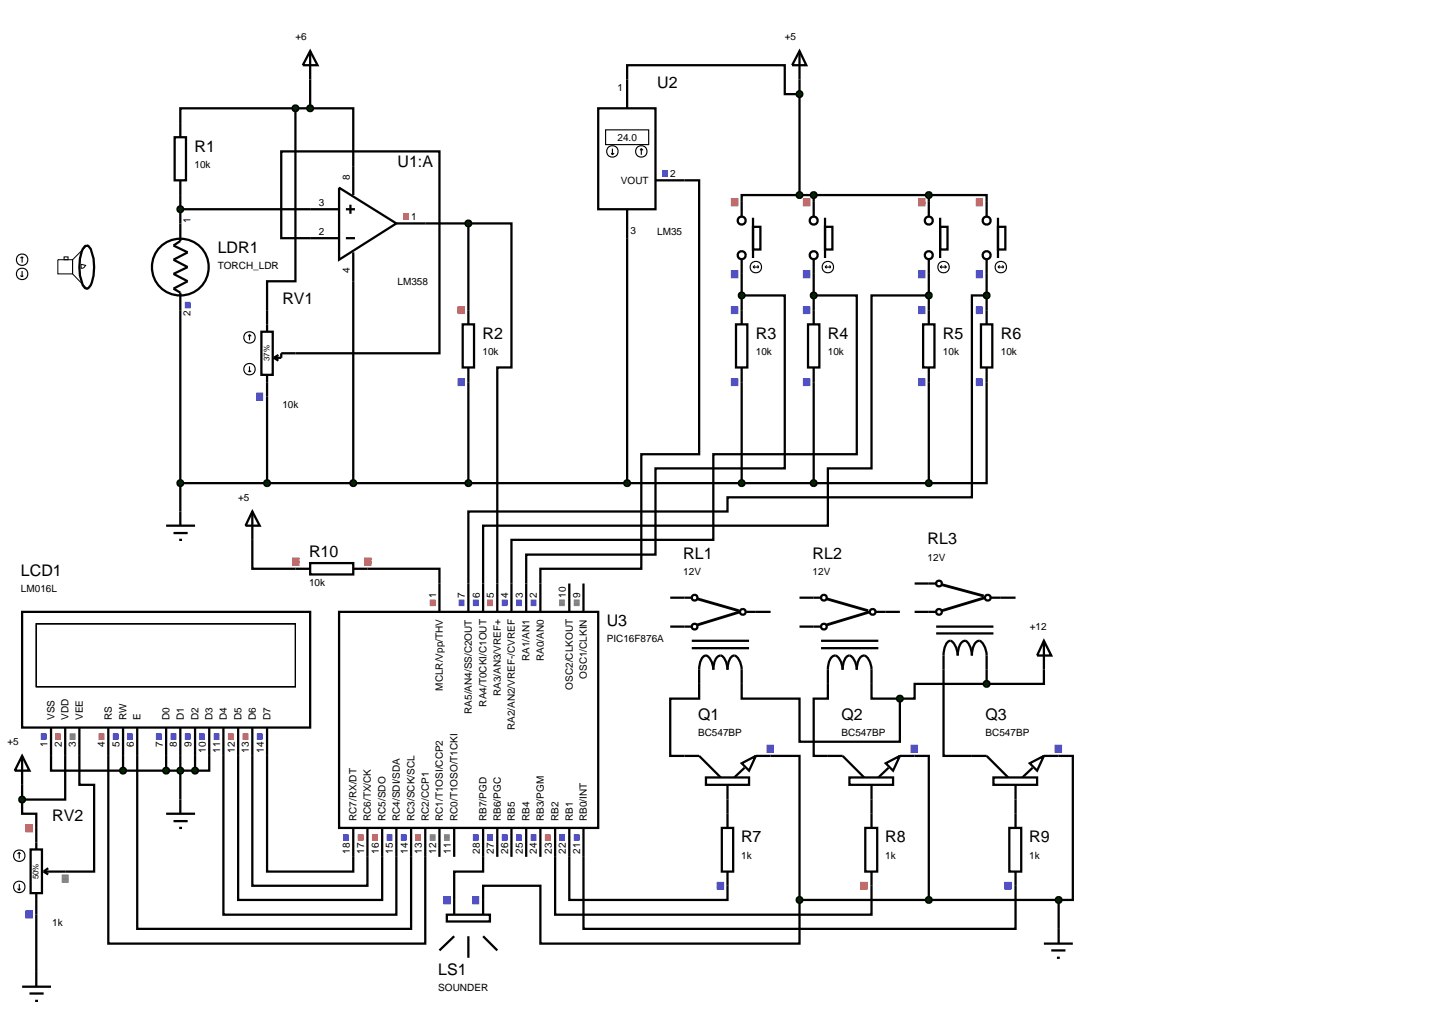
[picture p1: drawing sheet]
<svg xmlns="http://www.w3.org/2000/svg" width="257mm" height="180mm" viewBox="0 0 257 180" stroke-linecap="round" stroke-linejoin="round" font-family="sans-serif">
<g fill="none" stroke="#000" stroke-width=".4">
<path d="M52.1 19.1h-20.3v5.1M52.1 19.1v30.5h-5v5.1M52.1 19.1h2.6M54.7 19.1h7.6v15.3M54.7 14v5.1M110.6 14v-2.5h27.8v5.1h2.6M141 14v20.4M30.8 24.2h2v7.6h-2zM31.8 36.9h28M31.8 31.8v10.7l-1.2 .8 2.5 1.2-2.5 1.3 2.5 1.3-2.5 1.2 2.5 1.3-2.5 1.3 1.2 .7v38.6M59.8 33.1l10.1 6.3-10.1 6.4zM61 36.9h1.6"/>
<path d="M61.8 36.1v1.6M69.9 39.4h12.7M82.6 39.4h7.6v25.4h-2.5v38.1M82.6 39.4v15.3M120.7 31.8h2.6v48.3h-10.2v20.2h-17.8v2.6M141 34.4h-10.2v1.2M141 34.4h22.8M143.5 34.4v1.2M163.8 34.4h10.2v1.2M163.8 34.4v1.2M15 43.4l.3-.1 .3 .1 .4 .5a8.8 8.8 0 0 1 0 6.4l-.4 .5-.3 .1-.3-.1-.4-.5a8.8 8.8 0 0 1 0-6.4zM59.8 42h-10.2v-15.3h27.9v35.6h-25.4"/>
<path d="M61 42h1.6M62.3 44.5v40.7M110.6 42v43.2M130.8 52.1h7.6v30.5h-22.8v15.2h-22.8v5.1M130.8 48.3v6.4M143.5 52.1h7.6v28h-25.3v15.1h-35.6v7.7M143.5 48.3v6.4M163.8 52.1h-10.1v30.5h-7.7v10.1h-60.8v10.2M163.8 48.3v6.4M174 52.1h-2.6v35.6h-43.1v2.5h-45.7v12.7M174 48.3v6.4M47.1 69.9v15.3"/>
<path d="M82.6 67.4v17.8M130.8 67.4v17.8M143.5 67.4v17.8M163.8 67.4v17.8M174 67.4v17.8h-10.2M31.8 85.2h132M44.5 95.2v5.1h7.6M64.8 100.3h12.7v2.6M166.4 118.1v15.2h5M174 118.1v2.5M184.1 118.1v2.5h-10.1M3.9 138.4v2.6"/>
<path d="M9 133.3v2.6h12.7M11.5 133.3v7.7h-7.6M14 133.3v5.1h2.6v15.3h-5.1M19.1 133.3v33.1h55.9v-15.3M21.7 135.9h12.7M21.7 133.3v2.6M24.2 133.3v30.5h48.3v-12.7M29.3 133.3v2.6M31.8 133.3v7.7M34.4 133.3v2.6M36.9 133.3v2.6h-2.5M39.4 133.3v28h30.5v-10.2"/>
<path d="M42 133.3v25.4h25.4v-7.6M44.5 133.3v22.9h20.3v-5.1M47.1 133.3v20.4h15.2v-2.6M123.3 120.6v2.6h-5.1v10.1h2.5M130.8 120.6v2.6h10.2v7.6h17.7v-7.6M135.9 133.3h5.1v25.4M146 120.6v2.6h-2.5v10.1h2.5M153.7 120.6v2.6h5M161.3 133.3h2.5v25.4M174 120.6h-12.7v2.6h-2.6M186.7 133.3h2.5v25.4h-2.5M3.9 141v2.5h2.5v2.5"/>
<path d="M85.2 158.7v-2.5h10.1v10.2h45.7v-7.7M85.2 151.1v2.6h-5.1v5M97.9 151.1v10.2h55.8v-5.1M100.4 151.1v7.6h27.9v-2.5M102.9 151.1v12.7h76.2v-7.6M128.3 141v2.5M141 158.7h45.7M153.7 141v2.5M179.1 141v2.5M186.7 158.7v5.1M6.4 161.3v10.1"/>
<circle cx="31.8" cy="47.1" r="5"/>
</g>
<path d="M10.2 45.8h2.6v2.5h-2.6zM11.3 45.3h.7v.5h-.7zM14.3 46.6l.8 .2-.3 .4-.5 .1zM15 43.4a5 5 0 0 0-1 3.7l.1 1.5 .5 1.7 .4 .5 .3 .1-2.5-2.6v-2.5l2.5-2.5z" fill="none" stroke="#000" stroke-width=".18"/>
<g fill="none" stroke="#000" stroke-width=".2">
<path d="M3.6 48.6l.3 .2M3.9 45.3l-.3 .2M3.9 45.3l.2 .2M3.9 45.3v1M3.9 47.8v1M4.1 48.6l-.2 .2"/>
<circle cx="3.9" cy="48.3" r="1.01"/>
<circle cx="3.9" cy="45.8" r="1.01"/>
</g>
<path d="M32.6 53.3h1M32.6 53.4h1M32.6 53.5h1M32.6 53.6h1M32.6 53.7h1M32.6 53.8h1M32.6 53.9h1M32.6 54h1M32.6 54.1h1M32.6 54.2h1M32.6 54.3h1" fill="none" stroke="#4040ff" stroke-width=".18"/>
<path d="M71.1 37.7h1M71.1 37.8h1M71.1 37.9h1M71.1 38h1M71.1 38.1h1M71.1 38.2h1M71.1 38.3h1M71.1 38.4h1M71.1 38.5h1M71.1 38.6h1M71.1 38.7h1" fill="none" stroke="#ff4040" stroke-width=".18"/>
<path d="M31.4 36.6l.4-.2-.5 .5zM31.8 36.4l.4 .2 .1 .3zM32.3 36.9l-.1 .3-.4 .2zM31.3 36.9l.5 .5-.4-.2z" fill="#004000" stroke="#000" stroke-width=".4"/>
<path d="M31.3 36.9l.5-.5 .5 .5-.5 .5z" fill="#004000"/>
<path d="M46.1 58.5h2v7.6h-2zM47.1 54.7v3.8M47.1 66.1v3.8M48.3 63.1l.8 .5M49.1 62.6l-.8 .5M52.1 62.3h-2.5v.8h-1.3" fill="none" stroke="#000" stroke-width=".4"/>
<g fill="none" stroke="#000" stroke-width=".2">
<path d="M44 59l-.2 .3M44 59l.3 .3M44 59v1M43.8 65.4l.2 .2M44 64.6v1M44.3 65.4l-.3 .2"/>
<circle cx="44" cy="59.5" r="1.01"/>
<circle cx="44" cy="65.1" r="1.01"/>
</g>
<g fill="none" stroke="#4040ff" stroke-width=".18">
<path d="M45.2 69.3h1.2M45.2 69.4h1.2M45.2 69.5h1.2M45.2 69.6h1.2M45.2 69.7h1.2M45.2 69.8h1.2M45.2 69.9h1.2M45.2 70h1.2M45.2 70.1h1.2M45.2 70.2h1.2M45.2 70.3h1.2M45.2 70.4h1.2"/>
<path d="M45.2 70.5h1.2M45.2 70.6h1.2"/>
</g>
<path d="M46.7 84.9l.4-.2-.5 .5zM47.1 84.7l.4 .2 .1 .3zM47.1 85.7l.5-.5-.1 .3zM46.6 85.2l.5 .5-.3-.1z" fill="#004000" stroke="#000" stroke-width=".4"/>
<path d="M46.6 85.2l.5-.5 .5 .5-.5 .5z" fill="#004000"/>
<path d="M81.6 57.2h2v7.6h-2zM82.6 54.7v2.5M82.6 64.8v2.6" fill="none" stroke="#000" stroke-width=".4"/>
<g fill="none" stroke="#ff4040" stroke-width=".18">
<path d="M80.7 54.1h1.3M80.7 54.2h1.3M80.7 54.3h1.3M80.7 54.4h1.3M80.7 54.5h1.3M80.7 54.6h1.3M80.7 54.7h1.3M80.7 54.8h1.3M80.7 54.9h1.3M80.7 55h1.3M80.7 55.1h1.3M80.7 55.2h1.3"/>
<path d="M80.7 55.3h1.3"/>
</g>
<g fill="none" stroke="#4040ff" stroke-width=".18">
<path d="M80.7 66.8h1.3M80.7 66.9h1.3M80.7 67h1.3M80.7 67.1h1.3M80.7 67.2h1.3M80.7 67.3h1.3M80.7 67.4h1.3M80.7 67.5h1.3M80.7 67.6h1.3M80.7 67.7h1.3M80.7 67.8h1.3M80.7 67.9h1.3"/>
<path d="M80.7 68h1.3"/>
</g>
<g fill="#004000" stroke="#000" stroke-width=".4">
<path d="M62 84.8l.3-.1-.5 .5zM62.3 84.7l.4 .2 .1 .3zM62.3 85.7l.5-.5-.2 .4zM61.8 85.2l.5 .5-.4-.2z"/>
<path d="M51.8 18.7l.3-.1-.5 .5zM52.1 18.6l.4 .2 .1 .3zM52.1 19.6l.5-.5-.1 .3zM51.6 19.1l.5 .5-.4-.2z"/>
</g>
<g fill="#004000">
<path d="M62.3 84.7l.5 .5-.5 .5-.5-.5z"/>
<path d="M52.1 18.6l.5 .5-.5 .5-.5-.5z"/>
</g>
<path d="M105.5 19.1h10.1v17.8h-10.1zM110.6 14v5.1M110.6 36.9v5.1M115.6 31.8h5.1" fill="none" stroke="#000" stroke-width=".4"/>
<g fill="none" stroke="#000" stroke-width=".2">
<path d="M106.8 22.9h7.6v2.6h-7.6zM107.8 27l.2 .3M108 26.2v1.1M108.3 27l-.3 .3M113.1 26.2l-.2 .3M113.1 26.2l.3 .3M113.1 26.2v1.1"/>
<circle cx="108" cy="26.7" r="1.01"/>
<circle cx="113.1" cy="26.7" r="1.01"/>
</g>
<path d="M116.8 30.1h1M116.8 30.2h1M116.8 30.3h1M116.8 30.4h1M116.8 30.5h1M116.8 30.6h1M116.8 30.7h1M116.8 30.8h1M116.8 30.9h1M116.8 31h1M116.8 31.1h1" fill="none" stroke="#4040ff" stroke-width=".18"/>
<path d="M82.2 84.9l.4-.2-.5 .5zM82.6 84.7l.4 .2 .1 .3zM82.6 85.7l.5-.5-.1 .3zM82.1 85.2l.5 .5-.3-.1z" fill="#004000" stroke="#000" stroke-width=".4"/>
<path d="M82.1 85.2l.5-.5 .5 .5-.5 .5z" fill="#004000"/>
<g fill="none" stroke="#000" stroke-width=".4">
<path d="M130.8 35.6v2.6M132.8 40h1.3v4h-1.3zM132.8 38.4v7.1M143.5 35.6v2.6M145.5 40h1.3v4h-1.3zM145.5 38.4v7.1M129.8 57.2h2v7.6h-2zM130.8 45.8v2.5M130.8 54.7v2.5M142.5 57.2h2v7.6h-2zM143.5 45.8v2.5M143.5 54.7v2.5"/>
<path d="M130.8 64.8v2.6M143.5 64.8v2.6"/>
<circle cx="130.8" cy="38.9" r=".7"/>
<circle cx="143.5" cy="38.9" r=".7"/>
<circle cx="130.8" cy="45" r=".7"/>
<circle cx="143.5" cy="45" r=".7"/>
</g>
<g fill="none" stroke="#000" stroke-width=".2">
<path d="M132.8 47.1h1M132.8 47.1l.3 .2M133.1 46.8l-.3 .3M133.6 46.8l.2 .3M133.8 47.1l-.2 .2M145.5 47.1h1M145.5 47.1l.3 .2M145.8 46.8l-.3 .3M146.3 46.8l.2 .3M146.5 47.1l-.2 .2"/>
<circle cx="133.3" cy="47.1" r="1.01"/>
<circle cx="146" cy="47.1" r="1.01"/>
</g>
<g fill="none" stroke="#ff4040" stroke-width=".18">
<path d="M128.9 35h1.3M128.9 35.1h1.3M128.9 35.2h1.3M128.9 35.3h1.3M128.9 35.4h1.3M128.9 35.5h1.3M128.9 35.6h1.3M128.9 35.7h1.3M128.9 35.8h1.3M128.9 35.9h1.3M128.9 36h1.3M128.9 36.1h1.3"/>
<path d="M128.9 36.2h1.3M128.9 36.3h1.3M141.6 35h1.3M141.6 35.1h1.3M141.6 35.2h1.3M141.6 35.3h1.3M141.6 35.4h1.3M141.6 35.5h1.3M141.6 35.6h1.3M141.6 35.7h1.3M141.6 35.8h1.3M141.6 35.9h1.3"/>
<path d="M141.6 36h1.3M141.6 36.1h1.3M141.6 36.2h1.3M141.6 36.3h1.3"/>
</g>
<g fill="none" stroke="#4040ff" stroke-width=".18">
<path d="M128.9 47.7h1.3M128.9 47.8h1.3M128.9 47.9h1.3M128.9 48h1.3M128.9 48.1h1.3M128.9 48.2h1.3M128.9 48.3h1.3M128.9 48.4h1.3M128.9 48.5h1.3M128.9 48.6h1.3M128.9 48.7h1.3M128.9 48.8h1.3"/>
<path d="M128.9 48.9h1.3M128.9 49h1.3M128.9 54.1h1.3M128.9 54.2h1.3M128.9 54.3h1.3M128.9 54.4h1.3M128.9 54.5h1.3M128.9 54.6h1.3M128.9 54.7h1.3M128.9 54.8h1.3M128.9 54.9h1.3M128.9 55h1.3"/>
<path d="M128.9 55.1h1.3M128.9 55.2h1.3M128.9 55.3h1.3M141.6 47.7h1.3M141.6 47.8h1.3M141.6 47.9h1.3M141.6 48h1.3M141.6 48.1h1.3M141.6 48.2h1.3M141.6 48.3h1.3M141.6 48.4h1.3M141.6 48.5h1.3"/>
<path d="M141.6 48.6h1.3M141.6 48.7h1.3M141.6 48.8h1.3M141.6 48.9h1.3M141.6 49h1.3M141.6 54.1h1.3M141.6 54.2h1.3M141.6 54.3h1.3M141.6 54.4h1.3M141.6 54.5h1.3M141.6 54.6h1.3M141.6 54.7h1.3"/>
<path d="M141.6 54.8h1.3M141.6 54.9h1.3M141.6 55h1.3M141.6 55.1h1.3M141.6 55.2h1.3M141.6 55.3h1.3M128.9 66.8h1.3M128.9 66.9h1.3M128.9 67h1.3M128.9 67.1h1.3M128.9 67.2h1.3M128.9 67.3h1.3"/>
<path d="M128.9 67.4h1.3M128.9 67.5h1.3M128.9 67.6h1.3M128.9 67.7h1.3M128.9 67.8h1.3M128.9 67.9h1.3M128.9 68h1.3M141.6 66.8h1.3M141.6 66.9h1.3M141.6 67h1.3M141.6 67.1h1.3M141.6 67.2h1.3"/>
<path d="M141.6 67.3h1.3M141.6 67.4h1.3M141.6 67.5h1.3M141.6 67.6h1.3M141.6 67.7h1.3M141.6 67.8h1.3M141.6 67.9h1.3M141.6 68h1.3"/>
</g>
<g fill="#004000" stroke="#000" stroke-width=".4">
<path d="M110.2 84.9l.4-.2-.5 .5zM110.6 84.7l.4 .2 .1 .3zM111.1 85.2l-.1 .3-.4 .2zM110.1 85.2l.5 .5-.3-.1z"/>
<path d="M130.4 84.9l.4-.2-.5 .5zM130.8 84.7l.4 .2 .1 .3zM131.3 85.2l-.1 .3-.4 .2zM130.3 85.2l.5 .5-.3-.1z"/>
</g>
<g fill="#004000">
<path d="M110.1 85.2l.5-.5 .5 .5-.5 .5z"/>
<path d="M130.3 85.2l.5-.5 .5 .5-.5 .5z"/>
</g>
<g fill="none" stroke="#000" stroke-width=".4">
<path d="M163.8 35.6v2.6M165.8 40h1.3v4h-1.3zM165.8 38.4v7.1M174 35.6v2.6M176 40h1.3v4h-1.3zM176 38.4v7.1M162.8 57.2h2v7.6h-2zM163.8 45.8v2.5M163.8 54.7v2.5M173 57.2h2v7.6h-2zM174 45.8v2.5M174 54.7v2.5"/>
<path d="M163.8 64.8v2.6M174 64.8v2.6"/>
<circle cx="163.8" cy="38.9" r=".7"/>
<circle cx="174" cy="38.9" r=".7"/>
<circle cx="163.8" cy="45" r=".7"/>
<circle cx="174" cy="45" r=".7"/>
</g>
<g fill="none" stroke="#000" stroke-width=".2">
<path d="M165.8 47.1h1.1M165.8 47.1l.3 .2M166.1 46.8l-.3 .3M166.6 46.8l.3 .3M166.9 47.1l-.3 .2M176 47.1h1M176 47.1l.3 .2M176.3 46.8l-.3 .3M176.8 46.8l.2 .3M177 47.1l-.2 .2"/>
<circle cx="166.4" cy="47.1" r="1.01"/>
<circle cx="176.5" cy="47.1" r="1.01"/>
</g>
<g fill="none" stroke="#ff4040" stroke-width=".18">
<path d="M161.9 35h1.3M161.9 35.1h1.3M161.9 35.2h1.3M161.9 35.3h1.3M161.9 35.4h1.3M161.9 35.5h1.3M161.9 35.6h1.3M161.9 35.7h1.3M161.9 35.8h1.3M161.9 35.9h1.3M161.9 36h1.3M161.9 36.1h1.3"/>
<path d="M161.9 36.2h1.3M161.9 36.3h1.3M172.1 35h1.2M172.1 35.1h1.2M172.1 35.2h1.2M172.1 35.3h1.2M172.1 35.4h1.2M172.1 35.5h1.2M172.1 35.6h1.2M172.1 35.7h1.2M172.1 35.8h1.2M172.1 35.9h1.2"/>
<path d="M172.1 36h1.2M172.1 36.1h1.2M172.1 36.2h1.2M172.1 36.3h1.2"/>
</g>
<g fill="none" stroke="#4040ff" stroke-width=".18">
<path d="M161.9 47.7h1.3M161.9 47.8h1.3M161.9 47.9h1.3M161.9 48h1.3M161.9 48.1h1.3M161.9 48.2h1.3M161.9 48.3h1.3M161.9 48.4h1.3M161.9 48.5h1.3M161.9 48.6h1.3M161.9 48.7h1.3M161.9 48.8h1.3"/>
<path d="M161.9 48.9h1.3M161.9 49h1.3M161.9 54.1h1.3M161.9 54.2h1.3M161.9 54.3h1.3M161.9 54.4h1.3M161.9 54.5h1.3M161.9 54.6h1.3M161.9 54.7h1.3M161.9 54.8h1.3M161.9 54.9h1.3M161.9 55h1.3"/>
<path d="M161.9 55.1h1.3M161.9 55.2h1.3M161.9 55.3h1.3M172.1 47.7h1.2M172.1 47.8h1.2M172.1 47.9h1.2M172.1 48h1.2M172.1 48.1h1.2M172.1 48.2h1.2M172.1 48.3h1.2M172.1 48.4h1.2M172.1 48.5h1.2"/>
<path d="M172.1 48.6h1.2M172.1 48.7h1.2M172.1 48.8h1.2M172.1 48.9h1.2M172.1 49h1.2M172.1 54.1h1.2M172.1 54.2h1.2M172.1 54.3h1.2M172.1 54.4h1.2M172.1 54.5h1.2M172.1 54.6h1.2M172.1 54.7h1.2"/>
<path d="M172.1 54.8h1.2M172.1 54.9h1.2M172.1 55h1.2M172.1 55.1h1.2M172.1 55.2h1.2M172.1 55.3h1.2M161.9 66.8h1.3M161.9 66.9h1.3M161.9 67h1.3M161.9 67.1h1.3M161.9 67.2h1.3M161.9 67.3h1.3"/>
<path d="M161.9 67.4h1.3M161.9 67.5h1.3M161.9 67.6h1.3M161.9 67.7h1.3M161.9 67.8h1.3M161.9 67.9h1.3M161.9 68h1.3M172.1 66.8h1.2M172.1 66.9h1.2M172.1 67h1.2M172.1 67.1h1.2M172.1 67.2h1.2"/>
<path d="M172.1 67.3h1.2M172.1 67.4h1.2M172.1 67.5h1.2M172.1 67.6h1.2M172.1 67.7h1.2M172.1 67.8h1.2M172.1 67.9h1.2M172.1 68h1.2"/>
</g>
<g fill="#004000" stroke="#000" stroke-width=".4">
<path d="M143.2 84.8l.3-.1-.5 .5zM143.5 84.7l.4 .2 .1 .3zM144 85.2l-.1 .3-.4 .2zM143 85.2l.5 .5-.3-.1z"/>
<path d="M163.5 84.8l.3-.1-.5 .5zM163.8 84.7l.4 .2 .1 .3zM164.3 85.2l-.1 .3-.4 .2zM163.3 85.2l.5 .5-.4-.2z"/>
<path d="M143.2 34l.3-.1-.5 .5zM143.5 33.9l.4 .2 .1 .3zM144 34.4l-.1 .3-.4 .2zM143 34.4l.5 .5-.3-.1z"/>
<path d="M163.5 34l.3-.1-.5 .5zM163.8 33.9l.4 .2 .1 .3zM164.3 34.4l-.2 .4-.3 .1zM163.3 34.4l.5 .5-.4-.2z"/>
</g>
<g fill="#004000">
<path d="M143 85.2l.5-.5 .5 .5-.5 .5z"/>
<path d="M163.8 84.7l.5 .5-.5 .5-.5-.5z"/>
<path d="M143 34.4l.5-.5 .5 .5-.5 .5z"/>
<path d="M163.8 33.9l.5 .5-.5 .5-.5-.5z"/>
</g>
<g fill="none" stroke="#000" stroke-width=".4">
<path d="M3.9 107.9h50.8v20.4h-50.8zM59.8 107.9h45.7v38.1h-45.7zM77.5 102.9v5M82.6 102.9v5M85.2 102.9v5M87.7 102.9v5M90.2 102.9v5M92.8 102.9v5M95.3 102.9v5M100.4 102.9v5M102.9 102.9v5M9 128.3v5"/>
<path d="M11.5 128.3v5M14 128.3v5M19.1 128.3v5M21.7 128.3v5M24.2 128.3v5M29.3 128.3v5M31.8 128.3v5M34.4 128.3v5M36.9 128.3v5M39.4 128.3v5M42 128.3v5M44.5 128.3v5"/>
<path d="M47.1 128.3v5M62.3 146v5.1M64.8 146v5.1M67.4 146v5.1M69.9 146v5.1M72.5 146v5.1M75 146v5.1M77.5 146v5.1M80.1 146v5.1M85.2 146v5.1M87.7 146v5.1M90.2 146v5.1"/>
<path d="M92.8 146v5.1M95.3 146v5.1M97.9 146v5.1M100.4 146v5.1M102.9 146v5.1"/>
</g>
<g fill="none" stroke="#4040ff" stroke-width=".18">
<path d="M80.9 105.8h1M80.9 105.9h1M80.9 106h1M80.9 106.1h1M80.9 106.2h1M80.9 106.3h1M80.9 106.4h1M80.9 106.5h1M80.9 106.6h1M80.9 106.7h1M80.9 106.8h1M83.4 105.8h1"/>
<path d="M83.4 105.9h1M83.4 106h1M83.4 106.1h1M83.4 106.2h1M83.4 106.3h1M83.4 106.4h1M83.4 106.5h1M83.4 106.6h1M83.4 106.7h1M83.4 106.8h1M88.5 105.8h1M88.5 105.9h1"/>
<path d="M88.5 106h1M88.5 106.1h1M88.5 106.2h1M88.5 106.3h1M88.5 106.4h1M88.5 106.5h1M88.5 106.6h1M88.5 106.7h1M88.5 106.8h1M91 105.8h1M91 105.9h1M91 106h1"/>
<path d="M91 106.1h1M91 106.2h1M91 106.3h1M91 106.4h1M91 106.5h1M91 106.6h1M91 106.7h1M91 106.8h1M93.6 105.8h1M93.6 105.9h1M93.6 106h1M93.6 106.1h1"/>
<path d="M93.6 106.2h1M93.6 106.3h1M93.6 106.4h1M93.6 106.5h1M93.6 106.6h1M93.6 106.7h1M93.6 106.8h1M7.2 129.4h1M7.2 129.5h1M7.2 129.6h1M7.2 129.7h1M7.2 129.8h1"/>
<path d="M7.2 129.9h1M7.2 130h1M7.2 130.1h1M7.2 130.2h1M7.2 130.3h1M7.2 130.4h1M19.9 129.4h1M19.9 129.5h1M19.9 129.6h1M19.9 129.7h1M19.9 129.8h1M19.9 129.9h1"/>
<path d="M19.9 130h1M19.9 130.1h1M19.9 130.2h1M19.9 130.3h1M19.9 130.4h1M22.4 129.4h1M22.4 129.5h1M22.4 129.6h1M22.4 129.7h1M22.4 129.8h1M22.4 129.9h1M22.4 130h1"/>
<path d="M22.4 130.1h1M22.4 130.2h1M22.4 130.3h1M22.4 130.4h1M27.5 129.4h1M27.5 129.5h1M27.5 129.6h1M27.5 129.7h1M27.5 129.8h1M27.5 129.9h1M27.5 130h1M27.5 130.1h1"/>
<path d="M27.5 130.2h1M27.5 130.3h1M27.5 130.4h1M30.1 129.4h1M30.1 129.5h1M30.1 129.6h1M30.1 129.7h1M30.1 129.8h1M30.1 129.9h1M30.1 130h1M30.1 130.1h1M30.1 130.2h1"/>
<path d="M30.1 130.3h1M30.1 130.4h1M32.6 129.4h1M32.6 129.5h1M32.6 129.6h1M32.6 129.7h1M32.6 129.8h1M32.6 129.9h1M32.6 130h1M32.6 130.1h1M32.6 130.2h1M32.6 130.3h1"/>
<path d="M32.6 130.4h1M35.1 129.4h1M35.1 129.5h1M35.1 129.6h1M35.1 129.7h1M35.1 129.8h1M35.1 129.9h1M35.1 130h1M35.1 130.1h1M35.1 130.2h1M35.1 130.3h1M35.1 130.4h1"/>
<path d="M37.7 129.4h1M37.7 129.5h1M37.7 129.6h1M37.7 129.7h1M37.7 129.8h1M37.7 129.9h1M37.7 130h1M37.7 130.1h1M37.7 130.2h1M37.7 130.3h1M37.7 130.4h1M45.3 129.4h1"/>
<path d="M45.3 129.5h1M45.3 129.6h1M45.3 129.7h1M45.3 129.8h1M45.3 129.9h1M45.3 130h1M45.3 130.1h1M45.3 130.2h1M45.3 130.3h1M45.3 130.4h1M60.5 147.2h1M60.5 147.3h1"/>
<path d="M60.5 147.4h1M60.5 147.5h1M60.5 147.6h1M60.5 147.7h1M60.5 147.8h1M60.5 147.9h1M60.5 148h1M60.5 148.1h1M60.5 148.2h1M68.2 147.2h1M68.2 147.3h1M68.2 147.4h1"/>
<path d="M68.2 147.5h1M68.2 147.6h1M68.2 147.7h1M68.2 147.8h1M68.2 147.9h1M68.2 148h1M68.2 148.1h1M68.2 148.2h1M70.7 147.2h1M70.7 147.3h1M70.7 147.4h1M70.7 147.5h1"/>
<path d="M70.7 147.6h1M70.7 147.7h1M70.7 147.8h1M70.7 147.9h1M70.7 148h1M70.7 148.1h1M70.7 148.2h1M83.4 147.2h1M83.4 147.3h1M83.4 147.4h1M83.4 147.5h1M83.4 147.6h1"/>
<path d="M83.4 147.7h1M83.4 147.8h1M83.4 147.9h1M83.4 148h1M83.4 148.1h1M83.4 148.2h1M85.9 147.2h1M85.9 147.3h1M85.9 147.4h1M85.9 147.5h1M85.9 147.6h1M85.9 147.7h1"/>
<path d="M85.9 147.8h1M85.9 147.9h1M85.9 148h1M85.9 148.1h1M85.9 148.2h1M88.5 147.2h1M88.5 147.3h1M88.5 147.4h1M88.5 147.5h1M88.5 147.6h1M88.5 147.7h1M88.5 147.8h1"/>
<path d="M88.5 147.9h1M88.5 148h1M88.5 148.1h1M88.5 148.2h1M91 147.2h1M91 147.3h1M91 147.4h1M91 147.5h1M91 147.6h1M91 147.7h1M91 147.8h1M91 147.9h1"/>
<path d="M91 148h1M91 148.1h1M91 148.2h1M93.6 147.2h1M93.6 147.3h1M93.6 147.4h1M93.6 147.5h1M93.6 147.6h1M93.6 147.7h1M93.6 147.8h1M93.6 147.9h1M93.6 148h1"/>
<path d="M93.6 148.1h1M93.6 148.2h1M98.6 147.2h1M98.6 147.3h1M98.6 147.4h1M98.6 147.5h1M98.6 147.6h1M98.6 147.7h1M98.6 147.8h1M98.6 147.9h1M98.6 148h1M98.6 148.1h1"/>
<path d="M98.6 148.2h1M101.2 147.2h1M101.2 147.3h1M101.2 147.4h1M101.2 147.5h1M101.2 147.6h1M101.2 147.7h1M101.2 147.8h1M101.2 147.9h1M101.2 148h1M101.2 148.1h1M101.2 148.2h1"/>
</g>
<g fill="none" stroke="#808080" stroke-width=".18">
<path d="M98.6 105.8h1M98.6 105.9h1M98.6 106h1M98.6 106.1h1M98.6 106.2h1M98.6 106.3h1M98.6 106.4h1M98.6 106.5h1M98.6 106.6h1M98.6 106.7h1M98.6 106.8h1M101.2 105.8h1"/>
<path d="M101.2 105.9h1M101.2 106h1M101.2 106.1h1M101.2 106.2h1M101.2 106.3h1M101.2 106.4h1M101.2 106.5h1M101.2 106.6h1M101.2 106.7h1M101.2 106.8h1M12.3 129.4h1M12.3 129.5h1"/>
<path d="M12.3 129.6h1M12.3 129.7h1M12.3 129.8h1M12.3 129.9h1M12.3 130h1M12.3 130.1h1M12.3 130.2h1M12.3 130.3h1M12.3 130.4h1M75.8 147.2h1M75.8 147.3h1M75.8 147.4h1"/>
<path d="M75.8 147.5h1M75.8 147.6h1M75.8 147.7h1M75.8 147.8h1M75.8 147.9h1M75.8 148h1M75.8 148.1h1M75.8 148.2h1M78.3 147.2h1M78.3 147.3h1M78.3 147.4h1M78.3 147.5h1"/>
<path d="M78.3 147.6h1M78.3 147.7h1M78.3 147.8h1M78.3 147.9h1M78.3 148h1M78.3 148.1h1M78.3 148.2h1"/>
</g>
<g fill="none" stroke="#ff4040" stroke-width=".18">
<path d="M75.8 105.8h1M75.8 105.9h1M75.8 106h1M75.8 106.1h1M75.8 106.2h1M75.8 106.3h1M75.8 106.4h1M75.8 106.5h1M75.8 106.6h1M75.8 106.7h1M75.8 106.8h1M85.9 105.8h1"/>
<path d="M85.9 105.9h1M85.9 106h1M85.9 106.1h1M85.9 106.2h1M85.9 106.3h1M85.9 106.4h1M85.9 106.5h1M85.9 106.6h1M85.9 106.7h1M85.9 106.8h1M9.7 129.4h1M9.7 129.5h1"/>
<path d="M9.7 129.6h1M9.7 129.7h1M9.7 129.8h1M9.7 129.9h1M9.7 130h1M9.7 130.1h1M9.7 130.2h1M9.7 130.3h1M9.7 130.4h1M17.4 129.4h1M17.4 129.5h1M17.4 129.6h1"/>
<path d="M17.4 129.7h1M17.4 129.8h1M17.4 129.9h1M17.4 130h1M17.4 130.1h1M17.4 130.2h1M17.4 130.3h1M17.4 130.4h1M40.2 129.4h1M40.2 129.5h1M40.2 129.6h1M40.2 129.7h1"/>
<path d="M40.2 129.8h1M40.2 129.9h1M40.2 130h1M40.2 130.1h1M40.2 130.2h1M40.2 130.3h1M40.2 130.4h1M42.8 129.4h1M42.8 129.5h1M42.8 129.6h1M42.8 129.7h1M42.8 129.8h1"/>
<path d="M42.8 129.9h1M42.8 130h1M42.8 130.1h1M42.8 130.2h1M42.8 130.3h1M42.8 130.4h1M63.1 147.2h1M63.1 147.3h1M63.1 147.4h1M63.1 147.5h1M63.1 147.6h1M63.1 147.7h1"/>
<path d="M63.1 147.8h1M63.1 147.9h1M63.1 148h1M63.1 148.1h1M63.1 148.2h1M65.6 147.2h1M65.6 147.3h1M65.6 147.4h1M65.6 147.5h1M65.6 147.6h1M65.6 147.7h1M65.6 147.8h1"/>
<path d="M65.6 147.9h1M65.6 148h1M65.6 148.1h1M65.6 148.2h1M73.2 147.2h1M73.2 147.3h1M73.2 147.4h1M73.2 147.5h1M73.2 147.6h1M73.2 147.7h1M73.2 147.8h1M73.2 147.9h1"/>
<path d="M73.2 148h1M73.2 148.1h1M73.2 148.2h1M96.1 147.2h1M96.1 147.3h1M96.1 147.4h1M96.1 147.5h1M96.1 147.6h1M96.1 147.7h1M96.1 147.8h1M96.1 147.9h1M96.1 148h1"/>
<path d="M96.1 148.1h1M96.1 148.2h1"/>
</g>
<path d="M6.4 110h45.7v11.1h-45.7z" fill="none" stroke="#000" stroke-width=".2"/>
<g fill="#004000" stroke="#000" stroke-width=".4">
<path d="M31.4 135.6l.4-.2-.5 .5zM31.8 135.4l.4 .2 .1 .3zM32.3 135.9l-.1 .3-.4 .2zM31.3 135.9l.5 .5-.4-.2z"/>
<path d="M34 135.6l.4-.2-.5 .5zM34.4 135.4l.4 .2 .1 .3zM34.9 135.9l-.1 .3-.4 .2zM33.9 135.9l.5 .5-.4-.2z"/>
<path d="M29 135.5l.3-.1-.5 .5zM29.3 135.4l.3 .1 .2 .4zM29.8 135.9l-.2 .4-.3 .1zM28.8 135.9l.5 .5-.4-.2z"/>
<path d="M21.3 135.6l.4-.2-.5 .5zM21.7 135.4l.4 .2 .1 .3zM22.2 135.9l-.1 .3-.4 .2zM21.2 135.9l.5 .5-.3-.1z"/>
</g>
<g fill="#004000">
<path d="M31.3 135.9l.5-.5 .5 .5-.5 .5z"/>
<path d="M33.9 135.9l.5-.5 .5 .5-.5 .5z"/>
<path d="M28.8 135.9l.5-.5 .5 .5-.5 .5z"/>
<path d="M21.2 135.9l.5-.5 .5 .5-.5 .5z"/>
</g>
<g fill="none" stroke="#000" stroke-width=".4">
<path d="M3.9 133.3l1.3 2.6h-2.6zM3.9 133.3v5.1M5.4 149.8h2v7.7h-2zM6.4 146v3.8M6.4 157.5v3.8M7.7 153.7l.8 .5M7.7 153.7h3.8M8.5 153.1l-.8 .6M29.3 143.5h5.1M30.6 144.8h2.5M31.6 146h.5M31.8 141v2.5"/>
<path d="M3.9 174h5.1M5.2 175.2h2.5M6.2 176.5h.5M6.4 171.4v2.6"/>
</g>
<g fill="none" stroke="#000" stroke-width=".2">
<path d="M3.1 156.7l.3 .3M3.4 150.3l-.3 .3M3.4 150.3l.2 .3M3.4 150.3v1.1M3.4 155.9v1.1M3.6 156.7l-.2 .3"/>
<circle cx="3.4" cy="156.4" r="1.01"/>
<circle cx="3.4" cy="150.9" r="1.01"/>
</g>
<g fill="none" stroke="#4040ff" stroke-width=".18">
<path d="M4.5 160.6h1.3M4.5 160.7h1.3M4.5 160.8h1.3M4.5 160.9h1.3M4.5 161h1.3M4.5 161.1h1.3M4.5 161.2h1.3M4.5 161.3h1.3M4.5 161.4h1.3M4.5 161.5h1.3M4.5 161.6h1.3M4.5 161.7h1.3"/>
<path d="M4.5 161.8h1.3M4.5 161.9h1.3"/>
</g>
<g fill="none" stroke="#ff4040" stroke-width=".18">
<path d="M4.5 145.4h1.3M4.5 145.5h1.3M4.5 145.6h1.3M4.5 145.7h1.3M4.5 145.8h1.3M4.5 145.9h1.3M4.5 146h1.3M4.5 146.1h1.3M4.5 146.2h1.3M4.5 146.3h1.3M4.5 146.4h1.3M4.5 146.5h1.3"/>
<path d="M4.5 146.6h1.3M4.5 146.7h1.3"/>
</g>
<g fill="none" stroke="#808080" stroke-width=".18">
<path d="M10.9 154.3h1.2M10.9 154.4h1.2M10.9 154.5h1.2M10.9 154.6h1.2M10.9 154.7h1.2M10.9 154.8h1.2M10.9 154.9h1.2M10.9 155h1.2M10.9 155.1h1.2M10.9 155.2h1.2M10.9 155.3h1.2M10.9 155.4h1.2"/>
<path d="M10.9 155.5h1.2M10.9 155.6h1.2"/>
</g>
<g fill="#004000" stroke="#000" stroke-width=".4">
<path d="M3.5 140.7l.4-.2-.5 .5zM3.9 140.5l.3 .1 .2 .4zM4.4 141l-.2 .4-.3 .1zM3.4 141l.5 .5-.3-.1z"/>
<path d="M82.2 39.1l.4-.2-.5 .5zM82.6 38.9l.4 .2 .1 .3zM82.6 39.9l.5-.5-.1 .3zM82.1 39.4l.5 .5-.3-.1z"/>
<path d="M130.4 51.8l.4-.2-.5 .5zM130.8 51.6l.3 .1 .2 .4zM131.3 52.1l-.1 .3-.4 .2zM130.3 52.1l.5 .5-.3-.1z"/>
<path d="M143.1 51.8l.4-.2-.5 .5zM143.5 51.6l.3 .1 .2 .4zM143.5 52.6l.5-.5-.1 .3zM143 52.1l.5 .5-.3-.1z"/>
<path d="M163.5 51.7l.3-.1-.5 .5zM163.8 51.6l.3 .1 .2 .4zM164.3 52.1l-.2 .4-.3 .1zM163.3 52.1l.5 .5-.4-.2z"/>
<path d="M173.7 51.7l.3-.1-.5 .5zM174 51.6l.3 .1 .2 .4zM174 52.6l.5-.5-.2 .4zM173.5 52.1l.5 .5-.4-.2z"/>
</g>
<g fill="#004000">
<path d="M3.4 141l.5-.5 .5 .5-.5 .5z"/>
<path d="M82.1 39.4l.5-.5 .5 .5-.5 .5z"/>
<path d="M130.3 52.1l.5-.5 .5 .5-.5 .5z"/>
<path d="M143 52.1l.5-.5 .5 .5-.5 .5z"/>
<path d="M163.8 51.6l.5 .5-.5 .5-.5-.5z"/>
<path d="M173.5 52.1l.5-.5 .5 .5-.5 .5z"/>
</g>
<g fill="none" stroke="#000" stroke-width=".4">
<path d="M118.2 105.4h3.8M118.2 110.5h3.8M122 114.3h10.1M122 113h10.1M131.6 107.9h4.3M141 105.4h3.8M141 110.5h3.8M144.8 114.3h10.1M144.8 113h10.1M154.4 107.9h4.3M161.3 107.9h3.8M161.3 102.9h3.8"/>
<path d="M165.1 110.5h10.1M165.1 111.7h10.1M166.4 118.1a9 9 0 0 1 .3-4.3l.6-.7 .3-.1a2.79 2.79 0 0 1 1.3 2.6 3.2 3.2 0 0 1 .9-2.5l.4-.1a2.77 2.77 0 0 1 1.2 2.6 3.2 3.2 0 0 1 .9-2.5 .9 .9 0 0 1 1.2 .7 6.9 6.9 0 0 1 .5 4.3M174.7 105.4h4.4M120.7 133.3h2.6l3.8 3.8M123.3 120.6a8.6 8.6 0 0 1 .3-4.2 .84 .84 0 0 1 1.2-.7 3 3 0 0 1 1 2.4 2.98 2.98 0 0 1 .9-2.4 .85 .85 0 0 1 1.2 .7l.3 1.1 .1 .6a3.2 3.2 0 0 1 .9-2.4 .88 .88 0 0 1 1.1 .7 6.6 6.6 0 0 1 .5 4.2M124.5 137.1h7.6v1.3h-7.6zM128.3 138.4v2.6M130.8 134.6l2.5-1.3-1.2 2.6zM131.3 135.4l-1.8 1.7M133.3 133.3h2.6M146 120.6a8.2 8.2 0 0 1 .3-4.2 .9 .9 0 0 1 .9-.8 .9 .9 0 0 1 .9 .8l.4 1.1 .1 .6a3.2 3.2 0 0 1 .9-2.4 .88 .88 0 0 1 1.1 .7l.4 1.1 .1 .6a2.98 2.98 0 0 1 .9-2.4 .91 .91 0 0 1 1.2 .7 6.6 6.6 0 0 1 .5 4.2"/>
<path d="M146 133.3h2.6l3.8 3.8M149.8 137.1h7.7v1.3h-7.7zM153.7 138.4v2.6M156.2 134.6l2.5-1.3-1.2 2.6zM156.7 135.4l-1.8 1.7M158.7 133.3h2.6M171.4 133.3h2.6l3.8 3.8M175.2 137.1h7.7v1.3h-7.7zM179.1 138.4v2.6M181.6 134.6l2.5-1.3-1.2 2.6zM182.1 135.4l-1.8 1.7M184.1 133.3h2.6"/>
<path d="M127.3 146h2v7.7h-2zM128.3 143.5v2.5M128.3 153.7v2.5M152.6 146h2.1v7.7h-2.1zM153.7 143.5v2.5M153.7 153.7v2.5M178 146h2.1v7.7h-2.1zM179.1 143.5v2.5M179.1 153.7v2.5"/>
<circle cx="122.5" cy="105.4" r=".51"/>
<circle cx="122.5" cy="110.5" r=".51"/>
<circle cx="131" cy="107.9" r=".51"/>
<circle cx="145.3" cy="110.5" r=".51"/>
<circle cx="145.3" cy="105.4" r=".51"/>
<circle cx="153.9" cy="107.9" r=".51"/>
<circle cx="165.6" cy="102.9" r=".51"/>
<circle cx="165.6" cy="107.9" r=".51"/>
<circle cx="174.2" cy="105.4" r=".51"/>
</g>
<g fill="none" stroke="#4040ff" stroke-width=".18">
<path d="M135.2 131.4h1.3M135.2 131.5h1.3M135.2 131.6h1.3M135.2 131.7h1.3M135.2 131.8h1.3M135.2 131.9h1.3M135.2 132h1.3M135.2 132.1h1.3M135.2 132.2h1.3M135.2 132.3h1.3M135.2 132.4h1.3M135.2 132.5h1.3"/>
<path d="M135.2 132.6h1.3M135.2 132.7h1.3M160.6 131.4h1.3M160.6 131.5h1.3M160.6 131.6h1.3M160.6 131.7h1.3M160.6 131.8h1.3M160.6 131.9h1.3M160.6 132h1.3M160.6 132.1h1.3M160.6 132.2h1.3M160.6 132.3h1.3"/>
<path d="M160.6 132.4h1.3M160.6 132.5h1.3M160.6 132.6h1.3M160.6 132.7h1.3M186 131.4h1.3M186 131.5h1.3M186 131.6h1.3M186 131.7h1.3M186 131.8h1.3M186 131.9h1.3M186 132h1.3M186 132.1h1.3"/>
<path d="M186 132.2h1.3M186 132.3h1.3M186 132.4h1.3M186 132.5h1.3M186 132.6h1.3M186 132.7h1.3M126.4 155.6h1.3M126.4 155.7h1.3M126.4 155.8h1.3M126.4 155.9h1.3M126.4 156h1.3M126.4 156.1h1.3"/>
<path d="M126.4 156.2h1.3M126.4 156.3h1.3M126.4 156.4h1.3M126.4 156.5h1.3M126.4 156.6h1.3M126.4 156.7h1.3M126.4 156.8h1.3M177.1 155.6h1.3M177.1 155.7h1.3M177.1 155.8h1.3M177.1 155.9h1.3M177.1 156h1.3"/>
<path d="M177.1 156.1h1.3M177.1 156.2h1.3M177.1 156.3h1.3M177.1 156.4h1.3M177.1 156.5h1.3M177.1 156.6h1.3M177.1 156.7h1.3M177.1 156.8h1.3"/>
</g>
<path d="M123 105.6l7.3 2.1M130.5 107.9l-7.5 2.3M145.8 105.6l7.3 2.1M153.4 107.9l-7.6 2.3M166.1 103.1l7.4 2M173.7 105.4l-7.6 2.3" fill="none" stroke="#000" stroke-width=".5"/>
<g fill="none" stroke="#ff4040" stroke-width=".18">
<path d="M151.7 155.6h1.3M151.7 155.7h1.3M151.7 155.8h1.3M151.7 155.9h1.3M151.7 156h1.3M151.7 156.1h1.3M151.7 156.2h1.3M151.7 156.3h1.3M151.7 156.4h1.3M151.7 156.5h1.3M151.7 156.6h1.3M151.7 156.7h1.3"/>
<path d="M151.7 156.8h1.3"/>
</g>
<g fill="#004000" stroke="#000" stroke-width=".4">
<path d="M158.4 122.8l.3-.1-.5 .5zM158.7 122.7l.3 .1 .2 .4zM159.2 123.2l-.2 .4-.3 .1zM158.2 123.2l.5 .5-.4-.2z"/>
<path d="M163.5 158.3l.3-.1-.5 .5zM163.8 158.2l.3 .1 .2 .4zM164.3 158.7l-.1 .3-.4 .2zM163.3 158.7l.5 .5-.4-.2z"/>
</g>
<g fill="#004000">
<path d="M158.7 122.7l.5 .5-.5 .5-.5-.5z"/>
<path d="M163.8 158.2l.5 .5-.5 .5-.5-.5z"/>
</g>
<path d="M80.1 158.7v2.6M85.2 158.7v2.6M78.8 161.3h7.6v1.2h-7.6zM80.1 165.1l-2.6 2.5M82.6 165.1v3.8M85.2 165.1l2.5 2.5" fill="none" stroke="#000" stroke-width=".4"/>
<g fill="none" stroke="#4040ff" stroke-width=".18">
<path d="M78.2 158.1h1.3M78.2 158.2h1.3M78.2 158.3h1.3M78.2 158.4h1.3M78.2 158.5h1.3M78.2 158.6h1.3M78.2 158.7h1.3M78.2 158.8h1.3M78.2 158.9h1.3M78.2 159h1.3M78.2 159.1h1.3M78.2 159.2h1.3"/>
<path d="M78.2 159.3h1.3M78.2 159.4h1.3M83.3 158.1h1.2M83.3 158.2h1.2M83.3 158.3h1.2M83.3 158.4h1.2M83.3 158.5h1.2M83.3 158.6h1.2M83.3 158.7h1.2M83.3 158.8h1.2M83.3 158.9h1.2M83.3 159h1.2"/>
<path d="M83.3 159.1h1.2M83.3 159.2h1.2M83.3 159.3h1.2M83.3 159.4h1.2"/>
</g>
<path d="M140.7 158.3l.3-.1-.5 .5zM141 158.2l.3 .1 .2 .4zM141.5 158.7l-.1 .3-.4 .2zM140.5 158.7l.5 .5-.4-.2z" fill="#004000" stroke="#000" stroke-width=".4"/>
<path d="M141 158.2l.5 .5-.5 .5-.5-.5z" fill="#004000"/>
<path d="M184.1 113l1.3 2.6h-2.5zM184.1 113v5.1" fill="none" stroke="#000" stroke-width=".4"/>
<path d="M173.7 120.2l.3-.1-.5 .5zM174 120.1l.3 .1 .2 .4zM174.5 120.6l-.2 .4-.3 .1zM173.5 120.6l.5 .5-.4-.2z" fill="#004000" stroke="#000" stroke-width=".4"/>
<path d="M174 120.1l.5 .5-.5 .5-.5-.5z" fill="#004000"/>
<path d="M184.1 166.4h5.1M185.4 167.6h2.5M186.4 168.9h.5M186.7 163.8v2.6" fill="none" stroke="#000" stroke-width=".4"/>
<path d="M186.3 158.4l.4-.2-.5 .5zM186.7 158.2l.3 .1 .2 .4zM187.2 158.7l-.1 .3-.4 .2zM186.2 158.7l.5 .5-.4-.2z" fill="#004000" stroke="#000" stroke-width=".4"/>
<path d="M186.2 158.7l.5-.5 .5 .5-.5 .5z" fill="#004000"/>
<path d="M29.3 92.7h5.1M30.6 94h2.5M31.6 95.2h.5M31.8 90.2v2.5M44.5 90.2l1.3 2.5h-2.5zM44.5 90.2v5M54.7 99.3h7.6v2h-7.6zM52.1 100.3h2.6M62.3 100.3h2.5" fill="none" stroke="#000" stroke-width=".4"/>
<g fill="none" stroke="#ff4040" stroke-width=".18">
<path d="M51.5 98.4h1.3M51.5 98.5h1.3M51.5 98.6h1.3M51.5 98.7h1.3M51.5 98.8h1.3M51.5 98.9h1.3M51.5 99h1.3M51.5 99.1h1.3M51.5 99.2h1.3M51.5 99.3h1.3M51.5 99.4h1.3M51.5 99.5h1.3"/>
<path d="M51.5 99.6h1.3M51.5 99.7h1.3M64.2 98.4h1.3M64.2 98.5h1.3M64.2 98.6h1.3M64.2 98.7h1.3M64.2 98.8h1.3M64.2 98.9h1.3M64.2 99h1.3M64.2 99.1h1.3M64.2 99.2h1.3M64.2 99.3h1.3"/>
<path d="M64.2 99.4h1.3M64.2 99.5h1.3M64.2 99.6h1.3M64.2 99.7h1.3"/>
</g>
<path d="M31.4 84.9l.4-.2-.5 .5zM31.8 84.7l.4 .2 .1 .3zM31.8 85.7l.5-.5-.1 .3zM31.3 85.2l.5 .5-.3-.1z" fill="#004000" stroke="#000" stroke-width=".4"/>
<path d="M31.3 85.2l.5-.5 .5 .5-.5 .5z" fill="#004000"/>
<path d="M54.7 9l1.3 2.5h-2.6zM54.7 9v5" fill="none" stroke="#000" stroke-width=".4"/>
<path d="M54.4 18.7l.3-.1-.5 .5zM54.7 18.6l.3 .1 .2 .4zM54.7 19.6l.5-.5-.2 .4zM54.2 19.1l.5 .5-.4-.2z" fill="#004000" stroke="#000" stroke-width=".4"/>
<path d="M54.7 18.6l.5 .5-.5 .5-.5-.5z" fill="#004000"/>
<path d="M141 9l1.2 2.5h-2.5zM141 9v5" fill="none" stroke="#000" stroke-width=".4"/>
<g fill="#004000" stroke="#000" stroke-width=".4">
<path d="M140.7 34l.3-.1-.5 .5zM141 33.9l.4 .2 .1 .3zM141.5 34.4l-.1 .3-.4 .2zM140.5 34.4l.5 .5-.3-.1z"/>
<path d="M140.7 16.2l.3-.1-.5 .5zM141 16.1l.4 .2 .1 .3zM141.5 16.6l-.1 .3-.4 .2zM140.5 16.6l.5 .5-.4-.2z"/>
</g>
<g fill="#004000">
<path d="M141 33.9l.5 .5-.5 .5-.5-.5z"/>
<path d="M140.5 16.6l.5-.5 .5 .5-.5 .5z"/>
</g>
<g font-size="2.8">
<text x="115.9" y="15.5">U2</text>
<text x="34.3" y="26.8">R1</text>
<text x="70.1" y="29.5">U1:A</text>
<text x="38.4" y="44.6">LDR1</text>
<text x="49.8" y="53.6">RV1</text>
<text x="85.1" y="59.8">R2</text>
<text x="133.3" y="59.8">R3</text>
<text x="146" y="59.8">R4</text>
<text x="166.3" y="59.8">R5</text>
<text x="176.5" y="59.8">R6</text>
<text x="163.6" y="96">RL3</text>
<text x="3.7" y="101.6">LCD1</text>
<text x="54.5" y="98.2">R10</text>
<text x="120.5" y="98.6">RL1</text>
<text x="143.3" y="98.6">RL2</text>
<text x="107" y="110.5">U3</text>
<text x="123.1" y="127">Q1</text>
<text x="148.4" y="127">Q2</text>
<text x="173.8" y="127">Q3</text>
<text x="9.2" y="144.9">RV2</text>
<text x="130.7" y="148.6">R7</text>
<text x="156.1" y="148.6">R8</text>
<text x="181.5" y="148.6">R9</text>
<text x="77.3" y="171.9">LS1</text>
</g>
<g font-size="1.8">
<text x="52.1" y="7">+6</text>
<text x="138.4" y="7">+5</text>
<text x="108.9" y="16">1</text>
<text x="34.3" y="29.6">10k</text>
<text x="108.9" y="24.8">24.0</text>
<text x="61.7" y="31.8" transform="rotate(-90 61.7 31.8)">8</text>
<text x="109.5" y="32.4">VOUT</text>
<text x="118.2" y="31.2">2</text>
<text x="33.6" y="39.4" transform="rotate(-90 33.6 39.4)">1</text>
<text x="56.2" y="36.3">3</text>
<text x="56.2" y="41.4">2</text>
<text x="72.5" y="38.8">1</text>
<text x="111.2" y="41.2">3</text>
<text x="115.9" y="41.5">LM35</text>
<text x="38.4" y="47.4">TORCH_LDR</text>
<text x="61.7" y="48.1" transform="rotate(-90 61.7 48.1)">4</text>
<text x="70.1" y="50.3">LM358</text>
<text x="33.6" y="55.7" transform="rotate(-90 33.6 55.7)">2</text>
<text x="85.1" y="62.6">10k</text>
<text x="133.3" y="62.6">10k</text>
<text x="146" y="62.6">10k</text>
<text x="166.3" y="62.6">10k</text>
<text x="176.5" y="62.6">10k</text>
<text x="49.8" y="71.9">10k</text>
<text x="42" y="88.3">+5</text>
<text x="120.5" y="101.4">12V</text>
<text x="143.3" y="101.4">12V</text>
<text x="163.6" y="98.9">12V</text>
<text x="3.7" y="104.4">LM016L</text>
<text x="54.5" y="103.3">10k</text>
<text x="76.9" y="105.4" transform="rotate(-90 76.9 105.4)">1</text>
<text x="82" y="105.4" transform="rotate(-90 82 105.4)">7</text>
<text x="84.6" y="105.4" transform="rotate(-90 84.6 105.4)">6</text>
<text x="87.1" y="105.4" transform="rotate(-90 87.1 105.4)">5</text>
<text x="89.6" y="105.4" transform="rotate(-90 89.6 105.4)">4</text>
<text x="92.2" y="105.4" transform="rotate(-90 92.2 105.4)">3</text>
<text x="94.7" y="105.4" transform="rotate(-90 94.7 105.4)">2</text>
<text x="99.8" y="105.4" transform="rotate(-90 99.8 105.4)">10</text>
<text x="102.3" y="105.4" transform="rotate(-90 102.3 105.4)">9</text>
<text x="107" y="113.3">PIC16F876A</text>
<text x="181.6" y="111.1">+12</text>
<text x="93.4" y="116.6" transform="rotate(-90 93.4 116.6)">RA1/AN1</text>
<text x="95.9" y="116.6" transform="rotate(-90 95.9 116.6)">RA0/AN0</text>
<text x="103.5" y="119.7" transform="rotate(-90 103.5 119.7)">OSC1/CLKIN</text>
<text x="78.1" y="121.8" transform="rotate(-90 78.1 121.8)">MCLR/Vpp/THV</text>
<text x="83.2" y="125.9" transform="rotate(-90 83.2 125.9)">RA5/AN4/SS/C2OUT</text>
<text x="85.8" y="124.6" transform="rotate(-90 85.8 124.6)">RA4/T0CKI/C1OUT</text>
<text x="88.3" y="122.8" transform="rotate(-90 88.3 122.8)">RA3/AN3/VREF+</text>
<text x="101" y="121.6" transform="rotate(-90 101 121.6)">OSC2/CLKOUT</text>
<text x="1.3" y="131.4">+5</text>
<text x="8.4" y="131.8" transform="rotate(-90 8.4 131.8)">1</text>
<text x="9.6" y="127" transform="rotate(-90 9.6 127)">VSS</text>
<text x="10.9" y="131.8" transform="rotate(-90 10.9 131.8)">2</text>
<text x="12.1" y="127" transform="rotate(-90 12.1 127)">VDD</text>
<text x="13.4" y="131.8" transform="rotate(-90 13.4 131.8)">3</text>
<text x="14.6" y="127" transform="rotate(-90 14.6 127)">VEE</text>
<text x="18.5" y="131.8" transform="rotate(-90 18.5 131.8)">4</text>
<text x="19.7" y="127" transform="rotate(-90 19.7 127)">RS</text>
<text x="21.1" y="131.8" transform="rotate(-90 21.1 131.8)">5</text>
<text x="22.3" y="127" transform="rotate(-90 22.3 127)">RW</text>
<text x="23.6" y="131.8" transform="rotate(-90 23.6 131.8)">6</text>
<text x="24.8" y="127" transform="rotate(-90 24.8 127)">E</text>
<text x="28.7" y="131.8" transform="rotate(-90 28.7 131.8)">7</text>
<text x="29.9" y="127" transform="rotate(-90 29.9 127)">D0</text>
<text x="31.2" y="131.8" transform="rotate(-90 31.2 131.8)">8</text>
<text x="32.4" y="127" transform="rotate(-90 32.4 127)">D1</text>
<text x="33.8" y="131.8" transform="rotate(-90 33.8 131.8)">9</text>
<text x="35" y="127" transform="rotate(-90 35 127)">D2</text>
<text x="37.5" y="127" transform="rotate(-90 37.5 127)">D3</text>
<text x="40" y="127" transform="rotate(-90 40 127)">D4</text>
<text x="42.6" y="127" transform="rotate(-90 42.6 127)">D5</text>
<text x="45.1" y="127" transform="rotate(-90 45.1 127)">D6</text>
<text x="47.7" y="127" transform="rotate(-90 47.7 127)">D7</text>
<text x="90.8" y="128.8" transform="rotate(-90 90.8 128.8)">RA2/AN2/VREF-/CVREF</text>
<text x="123.1" y="129.8">BC547BP</text>
<text x="148.4" y="129.8">BC547BP</text>
<text x="173.8" y="129.8">BC547BP</text>
<text x="36.3" y="132.8" transform="rotate(-90 36.3 132.8)">10</text>
<text x="38.8" y="132.8" transform="rotate(-90 38.8 132.8)">11</text>
<text x="41.4" y="132.8" transform="rotate(-90 41.4 132.8)">12</text>
<text x="43.9" y="132.8" transform="rotate(-90 43.9 132.8)">13</text>
<text x="46.5" y="132.8" transform="rotate(-90 46.5 132.8)">14</text>
<text x="62.9" y="144.8" transform="rotate(-90 62.9 144.8)">RC7/RX/DT</text>
<text x="65.4" y="144.8" transform="rotate(-90 65.4 144.8)">RC6/TX/CK</text>
<text x="68" y="144.8" transform="rotate(-90 68 144.8)">RC5/SDO</text>
<text x="70.5" y="144.8" transform="rotate(-90 70.5 144.8)">RC4/SDI/SDA</text>
<text x="73.1" y="144.8" transform="rotate(-90 73.1 144.8)">RC3/SCK/SCL</text>
<text x="75.6" y="144.8" transform="rotate(-90 75.6 144.8)">RC2/CCP1</text>
<text x="78.1" y="144.8" transform="rotate(-90 78.1 144.8)">RC1/T1OSI/CCP2</text>
<text x="80.7" y="144.8" transform="rotate(-90 80.7 144.8)">RC0/T1OSO/T1CKI</text>
<text x="85.8" y="144.8" transform="rotate(-90 85.8 144.8)">RB7/PGD</text>
<text x="88.3" y="144.8" transform="rotate(-90 88.3 144.8)">RB6/PGC</text>
<text x="90.8" y="144.8" transform="rotate(-90 90.8 144.8)">RB5</text>
<text x="93.4" y="144.8" transform="rotate(-90 93.4 144.8)">RB4</text>
<text x="95.9" y="144.8" transform="rotate(-90 95.9 144.8)">RB3/PGM</text>
<text x="98.5" y="144.8" transform="rotate(-90 98.5 144.8)">RB2</text>
<text x="101" y="144.8" transform="rotate(-90 101 144.8)">RB1</text>
<text x="103.5" y="144.8" transform="rotate(-90 103.5 144.8)">RB0/INT</text>
<text x="61.7" y="150.6" transform="rotate(-90 61.7 150.6)">18</text>
<text x="64.2" y="150.6" transform="rotate(-90 64.2 150.6)">17</text>
<text x="66.8" y="150.6" transform="rotate(-90 66.8 150.6)">16</text>
<text x="69.3" y="150.6" transform="rotate(-90 69.3 150.6)">15</text>
<text x="71.9" y="150.6" transform="rotate(-90 71.9 150.6)">14</text>
<text x="74.4" y="150.6" transform="rotate(-90 74.4 150.6)">13</text>
<text x="76.9" y="150.6" transform="rotate(-90 76.9 150.6)">12</text>
<text x="79.5" y="150.6" transform="rotate(-90 79.5 150.6)">11</text>
<text x="84.6" y="150.6" transform="rotate(-90 84.6 150.6)">28</text>
<text x="87.1" y="150.6" transform="rotate(-90 87.1 150.6)">27</text>
<text x="89.6" y="150.6" transform="rotate(-90 89.6 150.6)">26</text>
<text x="92.2" y="150.6" transform="rotate(-90 92.2 150.6)">25</text>
<text x="94.7" y="150.6" transform="rotate(-90 94.7 150.6)">24</text>
<text x="97.3" y="150.6" transform="rotate(-90 97.3 150.6)">23</text>
<text x="99.8" y="150.6" transform="rotate(-90 99.8 150.6)">22</text>
<text x="102.3" y="150.6" transform="rotate(-90 102.3 150.6)">21</text>
<text x="130.7" y="151.4">1k</text>
<text x="156.1" y="151.4">1k</text>
<text x="181.5" y="151.4">1k</text>
<text x="9.2" y="163.3">1k</text>
<text x="77.3" y="174.7">SOUNDER</text>
</g>
<g font-size="1.4">
<text x="47.5" y="63.7" transform="rotate(-90 47.5 63.7)">37%</text>
<text x="6.8" y="155.1" transform="rotate(-90 6.8 155.1)">50%</text>
</g>
</svg>
